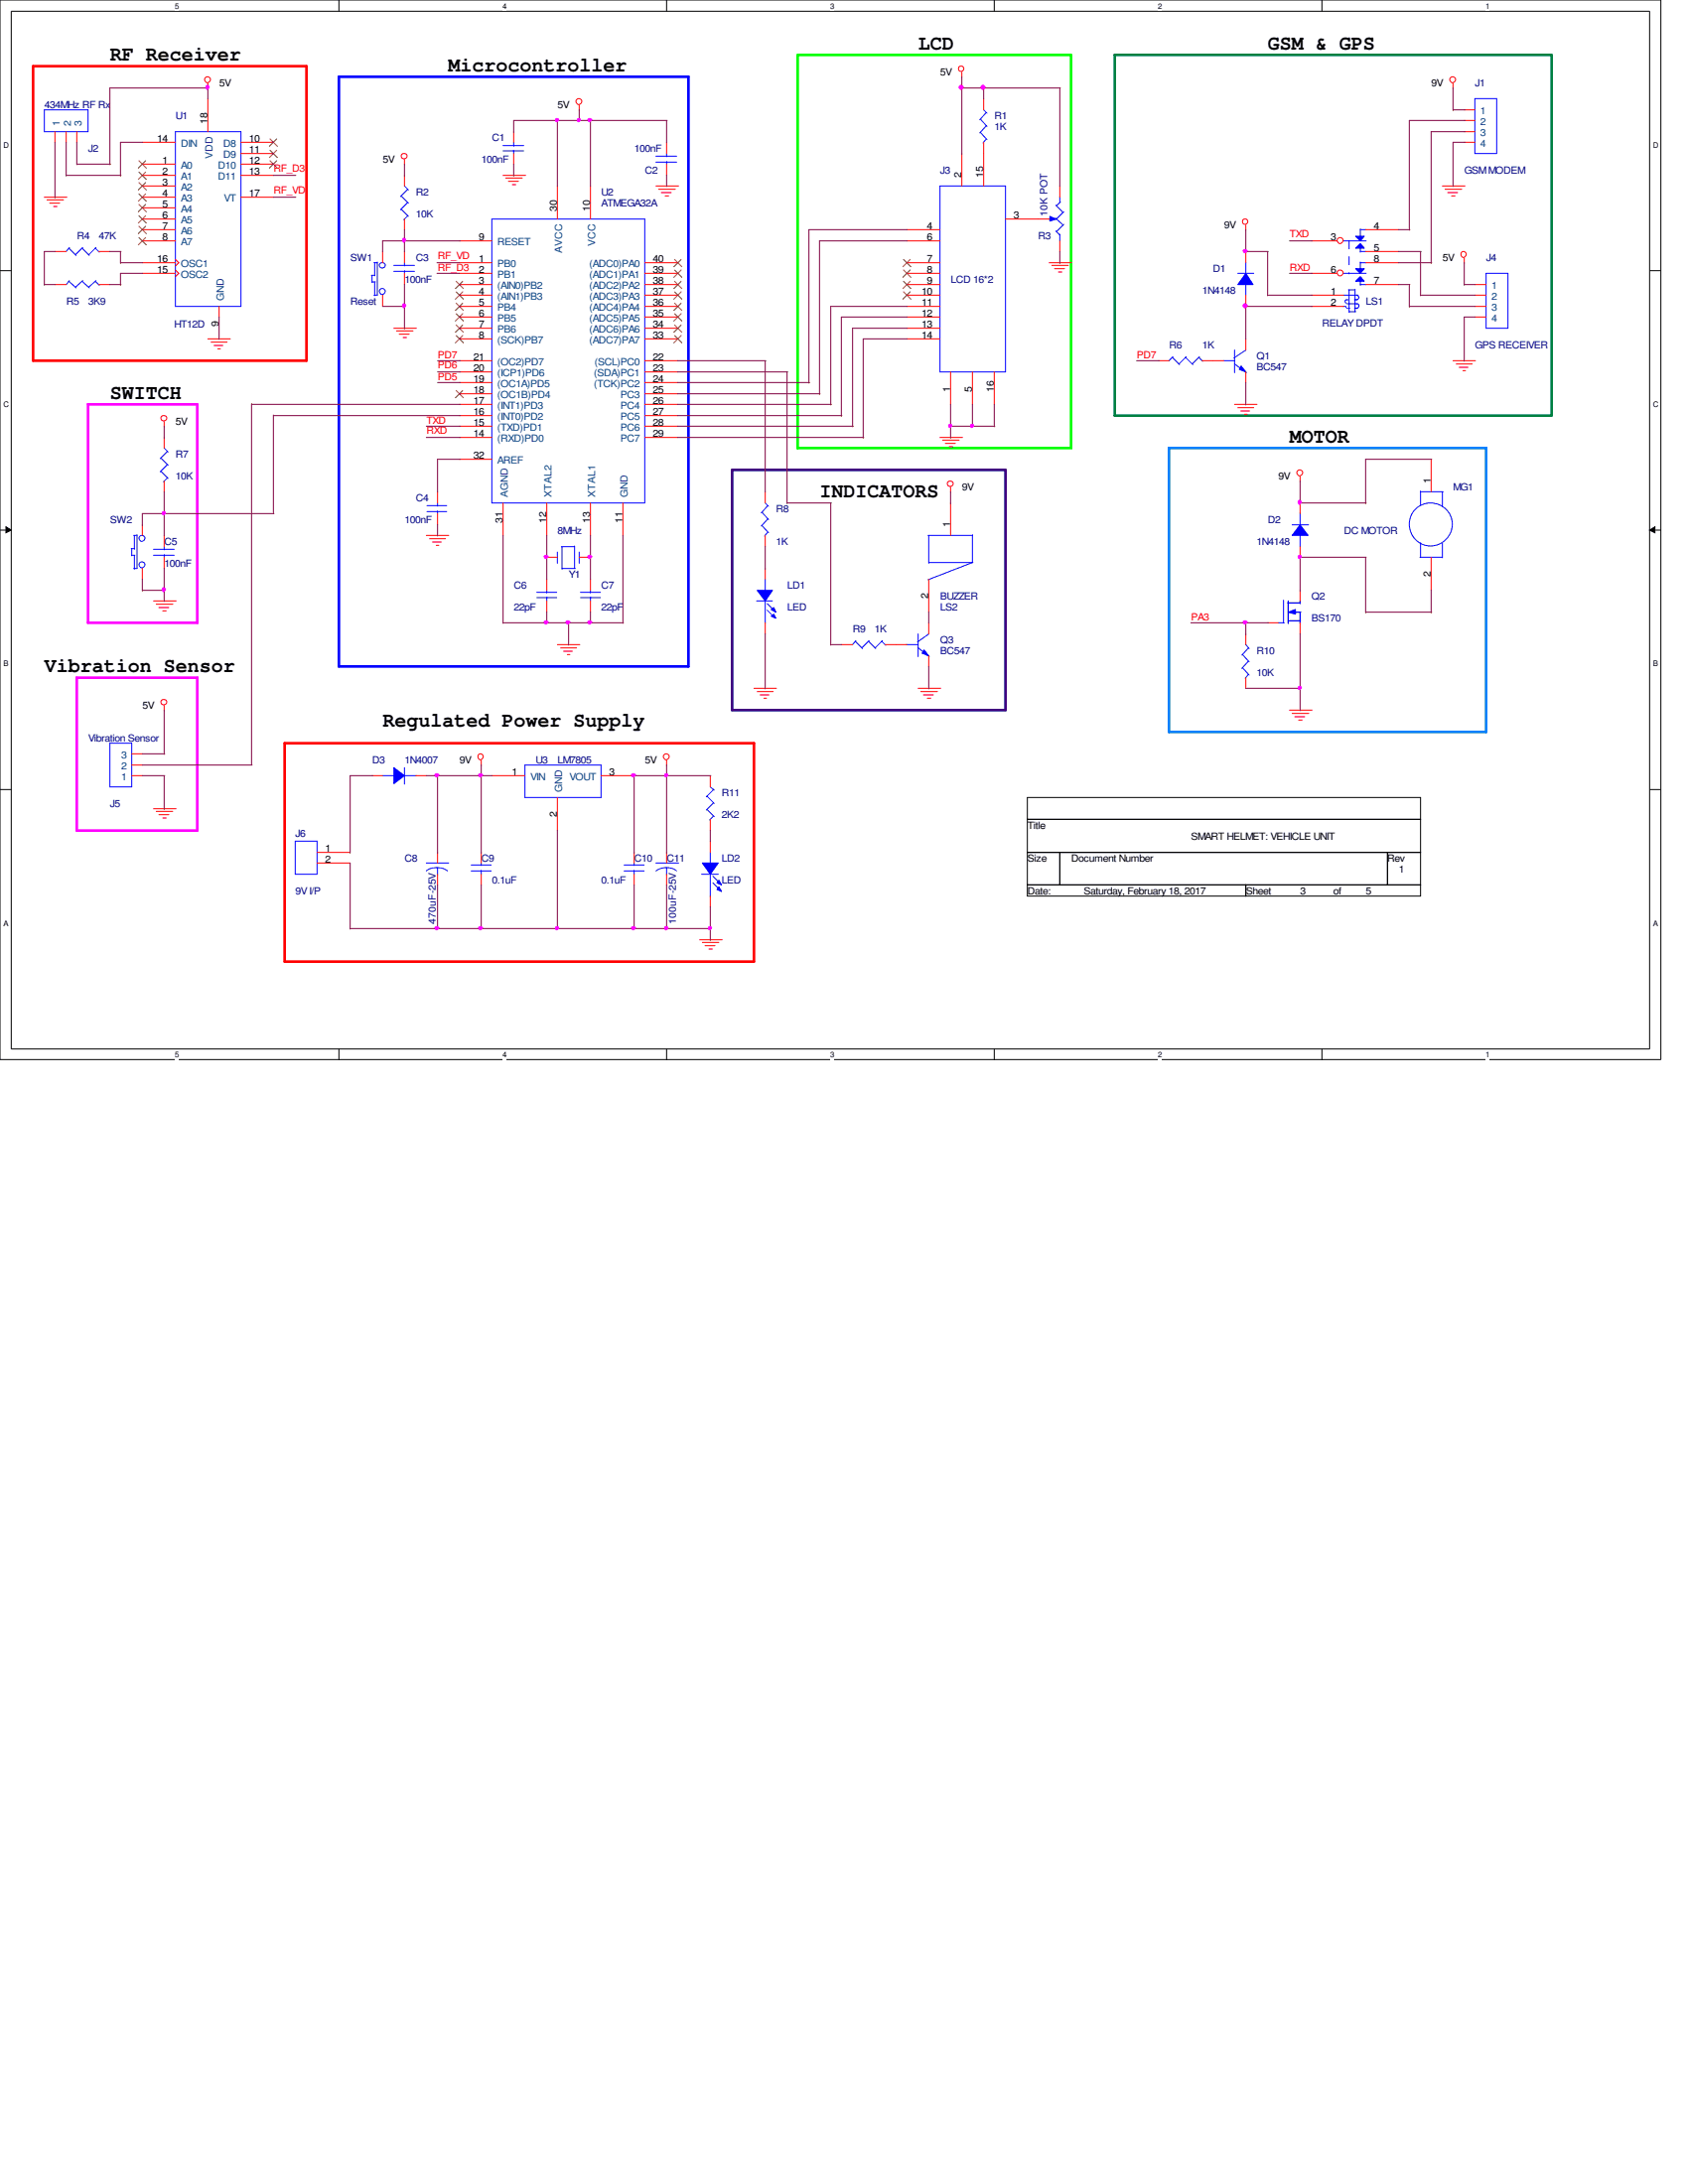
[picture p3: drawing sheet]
<svg xmlns="http://www.w3.org/2000/svg" width="216mm" height="279mm" viewBox="0 0 216 279" stroke-linecap="round" stroke-linejoin="round" font-family="sans-serif">
<path d="M0 0h212.4v135.6h-212.4zM1.4 1.4h209.6v132.8h-209.6z" fill="none" stroke="#000" stroke-width=".13"/>
<g fill="#fff">
<path d="M22.4 .3h.5v1.1h-.5z"/>
<path d="M22.4 134.5h.5v1.1h-.5z"/>
</g>
<path d="M43.3 0v1.4M43.3 134.2v1.4" fill="none" stroke="#000" stroke-width=".13"/>
<g fill="#fff">
<path d="M64.3 .3h.5v1.1h-.5z"/>
<path d="M64.3 134.5h.5v1.1h-.5z"/>
</g>
<path d="M85.3 0v1.4M85.3 134.2v1.4" fill="none" stroke="#000" stroke-width=".13"/>
<g fill="#fff">
<path d="M106.2 .3h.5v1.1h-.5z"/>
<path d="M106.2 134.5h.5v1.1h-.5z"/>
</g>
<path d="M127.2 0v1.4M127.2 134.2v1.4" fill="none" stroke="#000" stroke-width=".13"/>
<g fill="#fff">
<path d="M148.1 .3h.5v1.1h-.5z"/>
<path d="M148.1 134.5h.5v1.1h-.5z"/>
</g>
<path d="M169.1 0v1.4M169.1 134.2v1.4" fill="none" stroke="#000" stroke-width=".13"/>
<g fill="#fff">
<path d="M190 .3h.5v1.1h-.5z"/>
<path d="M190 134.5h.5v1.1h-.5z"/>
<path d="M.4 18h.6v1.1h-.6z"/>
<path d="M211.4 18h.6v1.1h-.6z"/>
<path d="M.4 51.2h.6v1.1h-.6z"/>
<path d="M211.4 51.2h.6v1.1h-.6z"/>
</g>
<path d="M0 34.6h1.4M211 34.6h1.4" fill="none" stroke="#000" stroke-width=".13"/>
<g fill="#fff">
<path d="M.4 84.4h.6v1.1h-.6z"/>
<path d="M211.4 84.4h.6v1.1h-.6z"/>
</g>
<path d="M0 67.8h1.4M.8 67.4l.6 .4-.6 .4zM211 67.8l.7-.4v.8zM211 67.8h1.4" fill="none" stroke="#000" stroke-width=".13"/>
<path d="M.8 67.4l.6 .4-.6 .4zM211 67.8l.7-.4v.8z" fill="#000"/>
<g fill="#fff">
<path d="M.4 117.6h.6v1.1h-.6z"/>
<path d="M211.4 117.6h.6v1.1h-.6z"/>
</g>
<path d="M0 101h1.4M131.4 102h50.3v12.6h-50.3zM131.4 104.8h50.3M131.4 109.1h50.3M131.4 113.2h50.3M135.6 109.1v4.1M159.3 113.2v1.4M177.5 109.1v4.1M211 101h1.4" fill="none" stroke="#000" stroke-width=".13"/>
<path d="M43.3 9.8h44.8v75.5h-44.8z" fill="none" stroke="#00f" stroke-width=".34"/>
<path d="M4.2 8.5h35v37.6h-35zM36.4 95.1h60v27.9h-60z" fill="none" stroke="#f00" stroke-width=".34"/>
<path d="M102 7h35v50.3h-35z" fill="none" stroke="#0f0" stroke-width=".34"/>
<path d="M142.6 7h55.9v46.2h-55.9z" fill="none" stroke="#008040" stroke-width=".34"/>
<path d="M11.3 51.7h13.9v28h-13.9zM9.8 86.7h15.4v19.6h-15.4z" fill="none" stroke="#f0f" stroke-width=".34"/>
<path d="M149.5 57.3h40.6v36.3h-40.6z" fill="none" stroke="#0080ff" stroke-width=".34"/>
<path d="M93.6 60.1h35v30.7h-35z" fill="none" stroke="#400080" stroke-width=".34"/>
<g fill="none" stroke="#f00" stroke-width=".13">
<path d="M26.6 10.7v.6M74.1 13.5v.6M123 9.2v.7M185.8 10.7v.6M5.7 25.2h2.9M6 25.6h2.1M6.3 26h1.3M6.9 26.4h.4M51.7 20.4v.7M58.8 33.6h4.1M58.8 30.8h4.1M58.8 35h4.1"/>
<path d="M58.8 36.4h4.1M58.8 37.8h4.1M58.8 39.2h4.1M64.3 22.4h2.9M64.7 22.8h2.1M65 23.2h1.3M65.5 23.6h.5M71.3 23.8v4.2M75.5 23.8v4.2M82.5 33.6h4.2M82.5 35h4.2M82.5 36.4h4.2"/>
<path d="M82.5 37.8h4.2M82.5 39.2h4.2M83.9 23.8h2.9M84.2 24.2h2.2M84.6 24.6h1.3M85.1 25.1h.4M134.2 33.6h2.9M134.5 34h2.2M134.9 34.4h1.2M135.4 34.8h.4M159.3 28.8v.7M184.5 23.8h2.9"/>
<path d="M184.8 24.2h2.1M185.2 24.6h1.2M185.7 25.1h.4M187.3 33v.7M21 53.9v.7M26.6 43.3h2.9M27 43.8h2M27.3 44.2h1.2M27.9 44.6h.3M50.4 42h2.9M50.7 42.3h2.1M51.1 42.8h1.2"/>
<path d="M51.6 43.2h.4M58.8 51.7h4.1M58.8 56h4.1M58.8 42h4.1M58.8 46.1h4.1M58.8 43.3h4.1M58.8 58.8h4.1M58.8 54.5h4.1M58.8 53.2h4.1M58.8 50.4h4.1M58.8 48.9h4.1M58.8 47.6h4.1"/>
<path d="M58.8 40.6h4.1M82.5 51.7h4.2M82.5 56h4.2M82.5 42h4.2M82.5 46.1h4.2M82.5 43.3h4.2M82.5 54.5h4.2M82.5 53.2h4.2M82.5 50.4h4.2M82.5 48.9h4.2M82.5 47.6h4.2M82.5 40.6h4.2"/>
<path d="M120.2 56h2.9M120.6 56.3h2.1M120.9 56.7h1.3M121.4 57.2h.4M157.9 51.7h2.9M158.3 52.2h2.1M158.7 52.6h1.2M159.2 53h.3M185.8 46.1h2.9M186.3 46.6h2M186.6 47h1.2M187.1 47.4h.4"/>
<path d="M19.6 76.9h2.9M20 77.3h2.1M20.3 77.7h1.3M20.8 78.1h.5M21 68.5v1.4M21 71.3v1.4M54.5 68.5h2.9M54.9 68.9h2.1M55.3 69.3h1.2M55.8 69.8h.3M64.3 64.3v4.2M69.9 64.3v4.2"/>
<path d="M75.5 64.3v4.2M79.7 64.3v4.2M97.9 62.9v1.4M97.9 68.5v1.4M121.6 62.3v.7M166.3 61v.6M21 90.3v.6M61.6 97.3v.7M71.3 82.5h2.9M71.7 82.9h2M72.1 83.3h1.1M72.6 83.7h.3"/>
<path d="M85.3 97.3v.7M96.4 88.1h2.9M96.9 88.5h2M97.2 88.9h1.2M97.7 89.3h.3M107.6 82.5h1.5M113.2 82.5h1.4M117.4 88.1h2.9M117.8 88.5h2.1M118.1 88.9h1.3M118.6 89.3h.4M164.9 90.8h2.9"/>
<path d="M165.3 91.3h2.1M165.6 91.7h1.3M166.1 92.1h.4M19.6 103.5h2.9M20 103.8h2.1M20.3 104.2h1.3M20.8 104.6h.5M56 109.1v1.3M56 111.8v1.4M89.5 120.2h2.9M89.8 120.6h2.1M90.2 121h1.2"/>
<path d="M90.7 121.4h.4"/>
<circle cx="26.5" cy="10.2" r=".38"/>
<circle cx="51.7" cy="20" r=".37"/>
<circle cx="74" cy="13" r=".38"/>
<circle cx="122.9" cy="8.8" r=".35"/>
<circle cx="185.8" cy="10.2" r=".38"/>
<circle cx="159.2" cy="28.4" r=".35"/>
<circle cx="187.2" cy="32.5" r=".36"/>
<circle cx="21" cy="53.5" r=".37"/>
<circle cx="121.6" cy="61.9" r=".37"/>
<circle cx="166.2" cy="60.5" r=".38"/>
<circle cx="21" cy="89.8" r=".37"/>
<circle cx="61.4" cy="96.8" r=".36"/>
<circle cx="85.2" cy="96.8" r=".38"/>
</g>
<g fill="none" stroke="#00f" stroke-width=".13">
<path d="M62.9 28h19.6v36.3h-19.6zM19.6 70.3h2.7M19.6 71h2.7M21 69.9v.5M21 71v.3M97.5 65.5l.8 1M97.5 67.2l.8 1M97.9 64.3l.4 .5M98.2 64.7l-.8 .9M98.2 66.4l-.8 .9M98.2 68.1l-.4 .5M109.4 82l.9 1"/>
<path d="M109.5 82l-.4 .5M111.1 82l.9 1M111.2 82l-1 .9M112.8 82l.5 .6M112.9 82l-1 .9M54.5 111.4a2.38 2.38 0 0 1 2.7 0M54.5 110.4h2.9M56 111v.9M89.7 111.8h2.2M90.8 109.1v1.4M90.8 111.8v2.9"/>
</g>
<g fill="none" stroke="#804000" stroke-width=".13">
<path d="M58.3 36l1 .9M58.3 37.3l1 1M58.3 38.8l1 .9M59.2 36l-.9 .9M59.2 37.3l-.9 1M59.2 38.8l-.9 .9M86.3 33.2l.9 .9M86.3 34.5l.9 1M86.3 36l.9 .9M86.3 37.3l.9 1M86.3 38.8l.9 .9M87.1 33.2l-.9 .9"/>
<path d="M87.1 34.5l-.9 1M87.1 36l-.9 .9M87.1 37.3l-.9 1M87.1 38.8l-.9 .9M58.3 50l1 .9M58.3 40.1l1 1M58.3 41.6l1 .9M58.3 42.9l1 1M59.2 50l-.9 .9M59.2 40.1l-.9 1M59.2 41.6l-.9 .9M59.2 42.9l-.9 1"/>
<path d="M86.3 40.1l.9 1M86.3 41.6l.9 .9M86.3 42.9l.9 1M87.1 40.1l-.9 1M87.1 41.6l-.9 .9M87.1 42.9l-.9 1"/>
</g>
<path d="M89.8 110.4h2.1l-1.1 1.4z" fill-rule="evenodd" fill="#00f"/>
<path d="M89.8 110.4h2.1l-1.1 1.4z" fill="none" stroke="#00f" stroke-width=".13"/>
<path d="M91.9 113.5l.4 .5-.6-.2z" fill-rule="evenodd" fill="#00f"/>
<path d="M91.9 113.5l.4 .5-.6-.2z" fill="none" stroke="#00f" stroke-width=".13"/>
<path d="M91.9 112.6l.4 .6-.6-.3z" fill-rule="evenodd" fill="#00f"/>
<g fill="none" stroke="#00f" stroke-width=".13">
<path d="M5.7 14.1h5.6v2.7h-5.6zM22.4 16.8h8.4v22.4h-8.4zM125.4 15.2l.8 1M125.4 16.9l.8 1M125.8 14.1l.4 .4M126.2 14.4l-.9 .9M126.2 16.1l-.9 .9M126.2 17.8l-.5 .5M188.6 12.6h2.8v7h-2.8zM8.8 36l.9 .8M8.9 35.9l-.4 .5M10.5 36l.9 .8"/>
<path d="M10.6 35.9l-.9 .8M12.2 36l.5 .5M12.3 35.9l-1 .8M47.5 35.2h.4M47.6 35.2v1M47.6 36.1h.4M47.8 33.6h.5M47.9 33.6v1.7M47.9 36.1v1.7M48.3 33.5v4.3h-.5M68.7 76.5h2.5M68.7 75.8h2.5"/>
<path d="M69.9 75.5v.4M69.9 76.4v.5M14.1 95.1h2.7v5.6h-2.7zM48.9 99.2h1.6M51.7 98.2v2.1M51.7 99.2h1.6M60.3 111.4h2.5M60.3 110.7h2.5M61.6 110.4v.3M61.6 111.3v.5M79.8 111.4h2.6M79.8 110.7h2.6"/>
<path d="M81.1 110.4v.3M81.1 111.3v.5M91.2 112.1l.9 .9M91.2 112.9l.9 1M91.9 112.6l.4 .6-.6-.3z"/>
<circle cx="48.9" cy="37.3" r=".38"/>
<circle cx="48.9" cy="33.9" r=".37"/>
</g>
<g fill="none" stroke="#f00" stroke-width=".13">
<path d="M7 16.8v1.4M8.5 16.8v1.4M9.8 16.8v1.4M18.2 18.2h4.2M26.6 12.6v4.2M30.8 18.2h4.2M30.8 19.6h4.2M125.8 12.6v1.5M125.8 18.2v1.4M187.3 14.1h1.3M187.3 15.4h1.3M187.3 16.8h1.3"/>
<path d="M187.3 18.2h1.3M7 36.4h1.5M12.6 36.4h1.5M18.2 25.2h4.2M18.2 21h4.2M18.2 22.4h4.2M18.2 23.8h4.2M18.2 26.6h4.2M18.2 28h4.2M18.2 29.4h4.2M18.2 30.8h4.2M18.2 33.6h4.2"/>
<path d="M18.2 35h4.2M22.4 33.2l.5 .4-.5 .4M22.4 34.5l.5 .5-.5 .4M28 39.2v1.4M30.8 25.2h4.2M30.8 21h4.2M30.8 22.4h4.2M48.9 32.2v1.4M48.9 37.8v1.4M69.9 74.1v1.4M69.9 76.9v1.4M16.8 99.2h1.4"/>
<path d="M16.8 97.9h1.4M16.8 96.4h1.4M61.6 109.1v1.3M61.6 111.8v1.4M81.1 109.1v1.3M81.1 111.8v1.4M90.8 107.6v1.5M90.8 114.6v1.4"/>
</g>
<g fill="none" stroke="#804000" stroke-width=".13">
<path d="M34.5 17.8l1 .9M34.5 19.2l1 1M35.4 17.8l-.9 .9M35.4 19.2l-.9 1M17.8 20.6l.9 .9M17.8 22l.9 .9M17.8 23.4l.9 .9M17.8 24.8l.9 .9M17.8 26.2l.9 .9M17.8 27.6l.9 .9M17.8 29l.9 .9M17.8 30.4l.9 .9"/>
<path d="M18.6 20.6l-.9 .9M18.6 22l-.9 .9M18.6 23.4l-.9 .9M18.6 24.8l-.9 .9M18.6 26.2l-.9 .9M18.6 27.6l-.9 .9M18.6 29l-.9 .9M18.6 30.4l-.9 .9M34.5 20.6l1 .9M35.4 20.6l-.9 .9"/>
</g>
<path d="M50.4 98.2l1.3 1-1.3 1z" fill-rule="evenodd" fill="#00f"/>
<g fill="none" stroke="#00f" stroke-width=".13">
<path d="M64.3 18.6h2.7M64.3 19.3h2.7M65.7 18.2v.5M65.7 19.2v.4M16.8 70.2h.4M16.8 70.2v.9M16.8 71h.5M17.1 68.5h.4M17.2 68.5v1.8M17.2 71v1.8M17.5 68.4v4.3h-.4M165.3 67.1h2.1"/>
<path d="M166.3 65.6v1.5M166.3 68.4v1.5M50.4 98.2l1.3 1-1.3 1zM83.9 111.4a2.24 2.24 0 0 1 2.6 0M83.9 110.4h2.9M85.3 111v.9"/>
<circle cx="18.2" cy="72.3" r=".38"/>
<circle cx="18.2" cy="68.9" r=".38"/>
</g>
<path d="M65.7 16.8v1.4M65.7 19.6v1.4M18.2 67.1v1.4M18.2 72.7v1.4M47.6 99.2h1.3M53.2 99.2h1.3M85.3 109.1v1.3M85.3 111.8v1.4" fill="none" stroke="#f00" stroke-width=".13"/>
<path d="M166.3 67.1l1 1.4h-2z" fill-rule="evenodd" fill="#00f"/>
<g fill="none" stroke="#00f" stroke-width=".13">
<path d="M83.9 20h2.6M85.3 19.6v.5M8.8 31.8l.9 .9M8.9 31.7l-.4 .5M10.5 31.8l.9 .9M10.6 31.7l-.9 .9M12.2 31.8l.5 .5M12.3 31.7l-1 .9M83.9 20.7h2.6M85.3 20.7v.3M120.2 23.8h8.4v23.8h-8.4zM158.3 35h2.1"/>
<path d="M159.3 33.5v1.5M159.3 36.3v1.5M149.9 45.7l1 1M150 45.6l-.5 .5M151.6 45.7l1 1M151.7 45.6l-.9 1M153.3 45.7l.5 .5M153.4 45.6l-.9 1M54.6 64.7h2.5M54.6 65.4h2.5M56 64.3v.5M56 65.4v.3"/>
<path d="M166.3 67.1l1 1.4h-2zM67.1 97.9h9.8v4.1h-9.8zM158.9 83.7l.9 1M158.9 85.4l.9 1M159.3 82.5l.5 .5M159.7 82.9l-.9 .9M159.7 84.6l-.9 .9M159.7 86.3l-.4 .5M37.8 107.6h2.8v4.2h-2.8zM90.4 101.9l1 .9M90.4 103.5l1 1M90.8 100.7l.6 .4"/>
<path d="M91.3 104.4l-.5 .5M91.3 101l-1 .9M91.3 102.7l-1 .9"/>
</g>
<g fill="none" stroke="#f00" stroke-width=".13">
<path d="M85.3 18.2v1.4M123 19.6v4.2M125.8 19.6v4.2M7 32.2h1.5M12.6 32.2h1.5M85.3 21v1.4M116 29.4h4.2M116 30.8h4.2M116 33.6h4.2M116 35h4.2M116 36.4h4.2M116 37.8h4.2"/>
<path d="M116 39.2h4.2M128.6 28h4.2M116 40.6h4.2M116 42h4.2M116 43.3h4.2M121.6 47.6v4.1M124.4 47.6v4.1M127.2 47.6v4.1M148.2 46.1h1.3M153.8 46.1h1.3M56 62.9v1.4M56 65.7v1.4"/>
<path d="M166.3 64.3v1.4M166.3 69.9v1.4M62.9 99.2h4.2M76.9 99.2h4.2M90.8 99.2v1.5M159.3 81.1v1.4M159.3 86.7v1.4M40.6 109.1h4.2M40.6 110.4h4.2M71.3 102v4.3M90.8 104.8v1.5"/>
</g>
<path d="M115.6 33.2l.9 .9M115.6 34.5l.9 1M115.6 36l.9 .9M115.6 37.3l.9 1M116.4 33.2l-.9 .9M116.4 34.5l-.9 1M116.4 36l-.9 .9M116.4 37.3l-.9 1" fill="none" stroke="#804000" stroke-width=".13"/>
<path d="M159.3 35l1 1.4h-2z" fill-rule="evenodd" fill="#00f"/>
<g fill="none" stroke="#00f" stroke-width=".13">
<path d="M51.3 25.1l.9 .9M51.3 26.8l.9 .9M51.7 23.8l.5 .5M52.2 24.2l-1 .9M52.2 25.9l-1 .9M52.2 27.6l-.6 .5M159.3 35l1 1.4h-2zM190.1 35h2.8v7h-2.8zM20.6 58.6l.9 .9M21 57.3l.5 .5M21.4 57.7l-.9 1M21.4 59.4l-.9 1"/>
<path d="M20.6 60.3l.9 .9M21.4 61.1l-.5 .5M71.3 70.6v1.5M71.8 69.9h1.7M71.9 69.9v2.9M71.9 72.7h1.7M73.5 69.9v2.8M74.1 70.6v1.5M74.3 76.5h2.5M74.3 75.8h2.5M75.5 75.5v.4M75.5 76.4v.5"/>
<path d="M118.7 68.5h5.7M118.8 68.5v3.6M118.8 72h5.7M124.4 68.4v3.6l-5.7 2.2M115.9 82.5h1.5M117.4 82.9l1.5 1.1M117.4 81.1v2.9M118.8 81.1l-1.5 1"/>
</g>
<g fill="none" stroke="#f00" stroke-width=".13">
<path d="M51.7 22.4v1.4M51.7 28v1.4M159.3 32.2v1.4M159.3 37.8v1.4M188.6 36.4h1.5M188.6 37.8h1.5M188.6 39.2h1.5M21 56v1.3M188.6 40.6h1.5M21 61.6v1.3M69.9 71.3h1.4M74.1 71.3h1.4"/>
<path d="M75.5 74.1v1.4M75.5 76.9v1.4M118.8 74.1v4.2M121.6 64.3v4.2"/>
</g>
<path d="M118.2 83.1l.6 .8-.9-.3z" fill="#00f"/>
<g fill="none" stroke="#00f" stroke-width=".13">
<path d="M96.8 76.9h2M97.9 74.1v1.5M97.9 76.9v2.9M181.6 71.3h2.9M181.7 62.8v1.9M181.7 69.4v1.9M181.7 62.9h2.9M184.5 62.9v1.9M184.5 69.5v1.9M118.2 83.1l.6 .8-.9-.3z"/>
<circle cx="183" cy="67.1" r="2.76"/>
</g>
<path d="M183 58.8v4.1M118.8 79.7v1.4M183 71.3v4.2M114.6 82.5h1.4M118.8 83.9v1.4" fill="none" stroke="#f00" stroke-width=".13"/>
<path d="M96.9 75.5h1.9l-.9 1.4z" fill-rule="evenodd" fill="#00f"/>
<path d="M96.9 75.5h1.9l-.9 1.4z" fill="none" stroke="#00f" stroke-width=".13"/>
<path d="M98.6 78.8l.4-.2 .2 .5z" fill-rule="evenodd" fill="#00f"/>
<path d="M98.6 78.8l.4-.2 .2 .5z" fill="none" stroke="#00f" stroke-width=".13"/>
<path d="M98.6 78l.4-.3 .2 .6z" fill-rule="evenodd" fill="#00f"/>
<path d="M98.1 77.2l1 .9M98.1 78.1l1 .9M98.6 78l.4-.3 .2 .6z" fill="none" stroke="#00f" stroke-width=".13"/>
<path d="M97.9 72.7v1.4M97.9 79.7v1.4" fill="none" stroke="#f00" stroke-width=".13"/>
<path d="M134.3 27.7l.8 .3-.8 .3z" fill="#00f"/>
<g fill="none" stroke="#00f" stroke-width=".13">
<path d="M134.1 28h.4M134.3 27.7l.8 .3-.8 .3zM135 29.5l.6 .6M135 27.9l1 .9M135 26.2l1 1M135.6 25.1v.8M135.6 30v.8M135.6 25.8l-.5 .5M136.1 28.7l-1 .9M136.1 27.1l-1 .9M156.5 46.1h1.4M157.9 46.6l1.5 1.1"/>
<path d="M157.9 44.8v2.9M159.3 44.8l-1.5 1"/>
</g>
<path d="M132.8 28h1.4M135.6 23.8v1.4M135.6 30.8v1.4" fill="none" stroke="#f00" stroke-width=".13"/>
<path d="M158.7 46.8l.6 .8-.8-.4z" fill="#00f"/>
<path d="M50.4 34h2.6M50.4 34.7h2.6M51.7 33.6v.4M51.7 34.6v.4M158.7 46.8l.6 .8-.8-.4z" fill="none" stroke="#00f" stroke-width=".13"/>
<path d="M51.7 32.2v1.4M51.7 35v1.4M155.1 46.1h1.4M159.3 43.3v1.5M159.3 47.6v1.3" fill="none" stroke="#f00" stroke-width=".13"/>
<path d="M173.4 31.8l.6-.6 .5 .6z" fill="#00f"/>
<path d="M173.4 31.8l.6-.6 .5 .6z" fill="none" stroke="#00f" stroke-width=".13"/>
<path d="M173.4 30.2h1.1l-.5 .6z" fill="#00f"/>
<g fill="none" stroke="#00f" stroke-width=".13">
<path d="M171.8 39.2h.2M171.9 30.8h2.9M171.9 37.8h1.8M172.1 39.2l.1 .2 .2 .1M172.3 38.9h1.4M172.5 37.1h.8M172.5 39.5h.1M172.6 38.4h-.5l-.1 .2 .2 .2M172.6 37.1v2.9M172.6 39.9h.8M173.2 38.4h.4M173.2 39.5h.4"/>
<path d="M173.3 37v2.9M173.4 30.2h1.1l-.5 .6zM173.5 37.8a.29 .29 0 0 1 .3 .2 .29 .29 0 0 1-.3 .3M173.5 38.9h.2l.1 .2a.3 .3 0 0 1-.3 .3M174 29.3v.9M174 31.8v.5M174 29.4h.8M174 32.2h.8"/>
</g>
<path d="M173.4 34.4h1.1l-.5 .6z" fill="#00f"/>
<path d="M173.4 34.4h1.1l-.5 .6z" fill="none" stroke="#00f" stroke-width=".13"/>
<path d="M174 35.4l.5 .6h-1.1z" fill="#00f"/>
<g fill="none" stroke="#00f" stroke-width=".13">
<path d="M171.9 35h2.9M174 35.4l.5 .6h-1.1zM174 36.4h.8M174 33.5v.9M174 36v.5M174 33.6h.8M163.5 79.7h.8M164.2 76.8v2.9M164.7 77.1h1.6M164.8 76.9v2.9M164.8 78.3h1.6M164.8 79.4h1.6"/>
<path d="M166.3 76.9v.3M166.3 78.3v1.5"/>
</g>
<path d="M172.6 30.8v4.3" fill="none" stroke="#00f" stroke-width=".13" stroke-dasharray="1 1 1 1 1 1 1 1"/>
<g fill="none" stroke="#f00" stroke-width=".13">
<path d="M167.7 30.8h3.3M167.7 35h3.3M167.7 37.8h4.2M167.7 39.2h4.2M174.7 29.4h4.2M174.7 32.2h4.2M174.7 33.6h4.2M174.7 36.4h4.2"/>
<circle cx="171.4" cy="34.9" r=".38"/>
<circle cx="171.4" cy="30.8" r=".38"/>
</g>
<path d="M164.8 78.3l.9-.3v.6z" fill="#00f"/>
<path d="M164.8 78.3l.9-.3v.6z" fill="none" stroke="#00f" stroke-width=".13"/>
<path d="M162.1 79.7h1.4M166.3 75.5v1.4M166.3 79.7v1.4" fill="none" stroke="#f00" stroke-width=".13"/>
<g fill="none" stroke="#800040" stroke-width=".13">
<path d="M7 18.2v7.1M8.5 18.2v4.3M9.8 18.2v2.9M18.3 18.2h-2.9v4.3M26.6 11.3v1.4M26.7 11.3h-12.6v9.8M71.3 15.4v8.5M74.1 14.1v1.4M75.5 15.4v8.5M85.3 15.4v2.9M85.3 15.4h-19.6v1.5M123 11.3h12.6"/>
<path d="M123 9.8v9.9M125.8 11.3v1.4M135.6 11.3v12.6M185.8 14.1h1.6M185.8 11.3v2.8M187.4 15.4h-7.1v14.1M187.4 16.8h-4.4v16.9M187.4 18.2h-1.6v5.7M5.7 36.4h1.4M7.1 32.2h-1.4v4.3M8.5 22.4h7M9.8 21h4.3"/>
<path d="M14.1 32.2h1.4M14.1 36.4h1.4M15.4 33.6h2.9M15.4 32.2v1.5M18.3 35h-2.9v1.5M35 25.2h2.8M35 22.4h2.8M48.9 39.2h2.9M51.7 21v1.5M51.7 29.4v2.9M51.7 36.4v5.7M55.9 33.6h2.9"/>
<path d="M55.9 35h2.9M58.8 30.8h-9.9v1.5M65.7 21v1.5M85.3 22.4v1.5M116.1 39.2h-9.8v12.6M116.1 30.8h-11.3v19.7M116.1 29.4h-12.6v19.6M135.6 32.2v1.5M159.3 32.2h2.9M159.3 29.4v2.9M162.1 37.8h5.7M162.1 32.2v5.6"/>
<path d="M164.9 30.8h2.9M164.9 35h2.9M167.8 39.2h-8.5v4.2M178.9 33.6h4.2M178.9 32.2h2.9M178.9 36.4h1.4M178.9 29.4h1.4M180.3 39.2h8.4M180.3 36.4v2.9M181.7 37.8h7M181.7 32.2v5.6M187.3 33.6v2.9"/>
<path d="M187.3 36.4h1.4M21 54.5v1.5M28 40.6v2.8M32.2 51.7h26.6M32.2 51.6v46.3M35 53.2h23.8M35 53.1v12.6M54.5 56h4.3M54.5 54.5h4.3M56 46.1h2.8M56 47.6h2.8M56 48.9h2.8"/>
<path d="M58.8 58.8h-2.8v4.2M86.7 56h23.8M86.7 50.4h18.2M86.7 54.5h22.4M86.7 46.1h11.3M86.7 47.6h14.1M86.7 53.2h21M86.7 48.9h16.8M86.7 51.7h19.6M97.9 46.1v16.9M100.7 47.6v16.8M116.1 43.3h-5.7v12.7"/>
<path d="M116.1 42h-7v12.6M116.1 40.6h-8.5v12.7M121.6 54.5h5.7M121.6 51.7v4.3M124.4 51.7v2.9M127.2 51.7v2.9M145.4 46.1h2.9M159.3 48.9v2.9M183.1 58.8h-8.4v5.6M188.7 40.6h-1.4v5.6M18.2 74.1v1.5M18.2 75.5h2.9"/>
<path d="M21 62.9v5.7M21 72.7v4.3M35.1 65.7h-16.9v1.5M56 67.1v1.5M64.3 79.7h15.5M64.3 68.5v11.3M69.9 68.5v5.7M69.9 78.3v1.5M72.7 79.7v2.9M75.5 68.5v5.7M75.5 78.3v1.5M79.7 68.5v11.3"/>
<path d="M97.9 69.9v2.9M100.7 64.3h5.6M106.3 64.3v18.3M118.8 78.3v1.5M121.6 62.9v1.5M152.3 79.7h9.9M159.3 79.7v1.5M166.3 64.3h8.5M166.3 61.6v2.8M174.7 71.3v7.1M174.7 78.3h8.4M174.8 71.3h-8.5v4.3"/>
<path d="M183 75.5v2.9M18.2 99.2h2.9M18.2 96.4h2.9M18.2 97.9h14.1M21 90.8v5.7M21 99.2v4.3M47.7 99.2h-2.9v9.9M54.5 99.2h8.5M56 99.2v9.9M61.6 97.9v11.2M85.3 97.9v11.2M90.9 99.2h-9.8v9.9"/>
<path d="M97.9 81.1v7M106.3 82.5h1.4M118.8 85.3v2.8M159.3 88.1h7.1M166.3 81.1v9.8M44.8 110.4v8.5M44.8 118.8h46.1M56 113.2v5.7M61.6 113.2v5.7M71.3 106.3v12.6M81.1 113.2v5.7M85.3 113.2v5.7"/>
<path d="M90.8 106.3v1.4M90.8 116v4.3"/>
</g>
<path d="M75.2 15.2h.2l.3 .1-.3 .3-.2-.1z" fill-rule="evenodd" fill="#f0f"/>
<path d="M75.2 15.2h.2l.3 .1-.3 .3-.2-.1z" fill="none" stroke="#f0f" stroke-width=".13"/>
<path d="M90.6 118.6h.3l.1 .1-.1 .2-.1 .1-.2-.1z" fill-rule="evenodd" fill="#f0f"/>
<path d="M90.6 118.6h.3l.1 .1-.1 .2-.1 .1-.2-.1z" fill="none" stroke="#f0f" stroke-width=".13"/>
<path d="M51.5 38.9h.3l.1 .2-.3 .3-.1-.3z" fill-rule="evenodd" fill="#f0f"/>
<path d="M51.5 38.9h.3l.1 .2-.3 .3-.1-.3z" fill="none" stroke="#f0f" stroke-width=".13"/>
<path d="M85.1 118.6h.2l.1 .1-.1 .2-.1 .1-.1-.1z" fill-rule="evenodd" fill="#f0f"/>
<path d="M85.1 118.6h.2l.1 .1-.1 .2-.1 .1-.1-.1z" fill="none" stroke="#f0f" stroke-width=".13"/>
<path d="M61.3 118.6l.2-.1 .2 .2-.2 .3-.2-.1z" fill-rule="evenodd" fill="#f0f"/>
<path d="M61.3 118.6l.2-.1 .2 .2-.2 .3-.2-.1z" fill="none" stroke="#f0f" stroke-width=".13"/>
<path d="M85.1 118.6h.2l.1 .1-.1 .2-.1 .1-.1-.1z" fill-rule="evenodd" fill="#f0f"/>
<path d="M85.1 118.6h.2l.1 .1-.1 .2-.1 .1-.1-.1z" fill="none" stroke="#f0f" stroke-width=".13"/>
<path d="M71.1 118.6h.3l.1 .1-.1 .2-.2 .1-.1-.1z" fill-rule="evenodd" fill="#f0f"/>
<path d="M71.1 118.6h.3l.1 .1-.1 .2-.2 .1-.1-.1z" fill="none" stroke="#f0f" stroke-width=".13"/>
<path d="M75.2 79.5l.2-.1 .3 .2-.3 .2-.2-.1z" fill-rule="evenodd" fill="#f0f"/>
<path d="M75.2 79.5l.2-.1 .3 .2-.3 .2-.2-.1z" fill="none" stroke="#f0f" stroke-width=".13"/>
<path d="M159 39l.3-.1h.1l.1 .2-.2 .3-.2-.1z" fill-rule="evenodd" fill="#f0f"/>
<path d="M159 39l.3-.1h.1l.1 .2-.2 .3-.2-.1z" fill="none" stroke="#f0f" stroke-width=".13"/>
<path d="M121.4 54.3h.3l.1 .1-.1 .2-.2 .1-.1-.1z" fill-rule="evenodd" fill="#f0f"/>
<path d="M121.4 54.3h.3l.1 .1-.1 .2-.2 .1-.1-.1z" fill="none" stroke="#f0f" stroke-width=".13"/>
<path d="M124.2 54.3h.2l.1 .1-.1 .2-.1 .1-.1-.1z" fill-rule="evenodd" fill="#f0f"/>
<path d="M124.2 54.3h.2l.1 .1-.1 .2-.1 .1-.1-.1z" fill="none" stroke="#f0f" stroke-width=".13"/>
<path d="M125.5 11l.2-.1 .2 .1 .1 .2-.3 .2-.2-.1z" fill-rule="evenodd" fill="#f0f"/>
<path d="M125.5 11l.2-.1 .2 .1 .1 .2-.3 .2-.2-.1z" fill="none" stroke="#f0f" stroke-width=".13"/>
<path d="M69.7 71.1l.1-.1 .3 .2-.3 .3-.1-.1z" fill-rule="evenodd" fill="#f0f"/>
<path d="M69.7 71.1l.1-.1 .3 .2-.3 .3-.1-.1z" fill="none" stroke="#f0f" stroke-width=".13"/>
<path d="M80.8 99h.2l.3 .1-.3 .3-.2-.1z" fill-rule="evenodd" fill="#f0f"/>
<path d="M80.8 99h.2l.3 .1-.3 .3-.2-.1z" fill="none" stroke="#f0f" stroke-width=".13"/>
<path d="M55.7 99h.2l.2 .1-.2 .3-.2-.1z" fill-rule="evenodd" fill="#f0f"/>
<path d="M55.7 99h.2l.2 .1-.2 .3-.2-.1z" fill="none" stroke="#f0f" stroke-width=".13"/>
<path d="M61.3 99h.2l.2 .1-.2 .3-.2-.1z" fill-rule="evenodd" fill="#f0f"/>
<path d="M61.3 99h.2l.2 .1-.2 .3-.2-.1z" fill="none" stroke="#f0f" stroke-width=".13"/>
<path d="M71.1 15.2h.3l.1 .1-.1 .2-.2 .1-.1-.1z" fill-rule="evenodd" fill="#f0f"/>
<path d="M71.1 15.2h.3l.1 .1-.1 .2-.2 .1-.1-.1z" fill="none" stroke="#f0f" stroke-width=".13"/>
<path d="M73.9 15.2h.3l.1 .1-.1 .2-.2 .1-.1-.1z" fill-rule="evenodd" fill="#f0f"/>
<path d="M73.9 15.2h.3l.1 .1-.1 .2-.2 .1-.1-.1z" fill="none" stroke="#f0f" stroke-width=".13"/>
<path d="M159.1 32l.2-.1 .2 .2-.2 .2-.2-.1z" fill-rule="evenodd" fill="#f0f"/>
<path d="M159.1 32l.2-.1 .2 .2-.2 .2-.2-.1z" fill="none" stroke="#f0f" stroke-width=".13"/>
<path d="M55.7 118.6l.2-.1 .2 .2-.2 .3-.2-.1z" fill-rule="evenodd" fill="#f0f"/>
<path d="M55.7 118.6l.2-.1 .2 .2-.2 .3-.2-.1z" fill="none" stroke="#f0f" stroke-width=".13"/>
<path d="M75.2 71.1l.2-.1 .3 .2-.3 .3-.2-.1z" fill-rule="evenodd" fill="#f0f"/>
<path d="M75.2 71.1l.2-.1 .3 .2-.3 .3-.2-.1z" fill="none" stroke="#f0f" stroke-width=".13"/>
<path d="M51.5 30.5h.3l.1 .2-.3 .3-.1-.3z" fill-rule="evenodd" fill="#f0f"/>
<path d="M51.5 30.5h.3l.1 .2-.3 .3-.1-.3z" fill="none" stroke="#f0f" stroke-width=".13"/>
<path d="M20.8 75.2h.3l.1 .2-.3 .3-.2-.3z" fill-rule="evenodd" fill="#f0f"/>
<path d="M20.8 75.2h.3l.1 .2-.3 .3-.2-.3z" fill="none" stroke="#f0f" stroke-width=".13"/>
<path d="M80.8 118.6l.2-.1 .3 .2-.3 .3-.2-.1z" fill-rule="evenodd" fill="#f0f"/>
<path d="M80.8 118.6l.2-.1 .3 .2-.3 .3-.2-.1z" fill="none" stroke="#f0f" stroke-width=".13"/>
<path d="M69.7 79.5l.1-.1 .3 .2-.3 .2-.1-.1z" fill-rule="evenodd" fill="#f0f"/>
<path d="M69.7 79.5l.1-.1 .3 .2-.3 .2-.1-.1z" fill="none" stroke="#f0f" stroke-width=".13"/>
<path d="M72.5 79.5l.1-.1 .3 .2-.3 .2-.1-.1z" fill-rule="evenodd" fill="#f0f"/>
<path d="M72.5 79.5l.1-.1 .3 .2-.3 .2-.1-.1z" fill="none" stroke="#f0f" stroke-width=".13"/>
<path d="M85.1 99h.2l.1 .1-.1 .2-.1 .1-.1-.1z" fill-rule="evenodd" fill="#f0f"/>
<path d="M85.1 99h.2l.1 .1-.1 .2-.1 .1-.1-.1z" fill="none" stroke="#f0f" stroke-width=".13"/>
<path d="M122.7 11l.2-.1 .2 .1 .1 .2-.3 .2-.2-.1z" fill-rule="evenodd" fill="#f0f"/>
<path d="M122.7 11l.2-.1 .2 .1 .1 .2-.3 .2-.2-.1z" fill="none" stroke="#f0f" stroke-width=".13"/>
<path d="M166.1 87.9h.3l.1 .1-.1 .1-.2 .1-.1-.1z" fill-rule="evenodd" fill="#f0f"/>
<path d="M166.1 87.9h.3l.1 .1-.1 .1-.2 .1-.1-.1z" fill="none" stroke="#f0f" stroke-width=".13"/>
<path d="M166.1 71.1h.3l.1 .1-.1 .2-.2 .1-.1-.1z" fill-rule="evenodd" fill="#f0f"/>
<path d="M166.1 71.1h.3l.1 .1-.1 .2-.2 .1-.1-.1z" fill="none" stroke="#f0f" stroke-width=".13"/>
<path d="M166.1 64.1h.3l.1 .2-.3 .2-.2-.2z" fill-rule="evenodd" fill="#f0f"/>
<path d="M166.1 64.1h.3l.1 .2-.3 .2-.2-.2z" fill="none" stroke="#f0f" stroke-width=".13"/>
<path d="M159.1 79.5l.2-.1 .2 .2-.2 .2-.2-.1z" fill-rule="evenodd" fill="#f0f"/>
<path d="M159.1 79.5l.2-.1 .2 .2-.2 .2-.2-.1z" fill="none" stroke="#f0f" stroke-width=".13"/>
<path d="M26.4 11h.3l.1 .2-.3 .2-.2-.2z" fill-rule="evenodd" fill="#f0f"/>
<path d="M26.4 11h.3l.1 .2-.3 .2-.2-.2z" fill="none" stroke="#f0f" stroke-width=".13"/>
<path d="M20.8 65.5h.3l.1 .1-.1 .2-.2 .1-.1-.1z" fill-rule="evenodd" fill="#f0f"/>
<path d="M20.8 65.5h.3l.1 .1-.1 .2-.2 .1-.1-.1z" fill="none" stroke="#f0f" stroke-width=".13"/>
<g font-size="2.6">
<text x="14.1" y="7.8">RF Receiver</text>
<text x="57.3" y="9.1">Microcontroller</text>
<text x="117.4" y="6.3">LCD</text>
<text x="162.1" y="6.3">GSM &amp; GPS</text>
<text x="14.1" y="51.1">SWITCH</text>
<text x="164.9" y="56.6">MOTOR</text>
<text x="104.8" y="63.7">INDICATORS</text>
<text x="5.7" y="86">Vibration Sensor</text>
<text x="48.9" y="93">Regulated Power Supply</text>
</g>
<g font-size="1.3">
<text x="28" y="11">5V</text>
<text x="120.2" y="9.7">5V</text>
<text x="183" y="11">9V</text>
<text x="26.5" y="15.8" transform="rotate(-90 26.5 15.8)">18</text>
<text x="71.3" y="13.8">5V</text>
<text x="20.1" y="18.1">14</text>
<text x="20.7" y="20.9">1</text>
<text x="20.7" y="22.4">2</text>
<text x="20.7" y="23.7">3</text>
<text x="31.8" y="18.1">10</text>
<text x="31.8" y="19.6">11</text>
<text x="31.8" y="20.9">12</text>
<text x="31.8" y="22.4">13</text>
<text x="48.9" y="20.8">5V</text>
<text x="122.9" y="22.8" transform="rotate(-90 122.9 22.8)">2</text>
<text x="125.7" y="22.8" transform="rotate(-90 125.7 22.8)">15</text>
<text x="20.7" y="25.1">4</text>
<text x="20.7" y="26.5">5</text>
<text x="20.7" y="27.9">6</text>
<text x="20.7" y="29.3">7</text>
<text x="31.8" y="25.1">17</text>
<text x="71.2" y="27" transform="rotate(-90 71.2 27)">30</text>
<text x="75.4" y="27" transform="rotate(-90 75.4 27)">10</text>
<text x="118.5" y="29.3">4</text>
<text x="129.6" y="27.9">3</text>
<text x="156.5" y="29.2">9V</text>
<text x="175.7" y="29.3">4</text>
<text x="20.1" y="33.5">16</text>
<text x="20.1" y="34.9">15</text>
<text x="20.7" y="30.7">8</text>
<text x="61.2" y="30.7">9</text>
<text x="61.2" y="33.5">1</text>
<text x="61.2" y="34.9">2</text>
<text x="83.5" y="33.5">40</text>
<text x="83.5" y="34.9">39</text>
<text x="118.5" y="30.7">6</text>
<text x="118.5" y="33.5">7</text>
<text x="118.5" y="34.9">8</text>
<text x="170.2" y="30.7">3</text>
<text x="170.2" y="34.9">6</text>
<text x="175.7" y="32.1">5</text>
<text x="175.7" y="33.5">8</text>
<text x="184.5" y="33.4">5V</text>
<text x="27.9" y="41.7" transform="rotate(-90 27.9 41.7)">9</text>
<text x="61.2" y="36.3">3</text>
<text x="61.2" y="37.7">4</text>
<text x="61.2" y="39.1">5</text>
<text x="61.2" y="40.5">6</text>
<text x="61.2" y="41.9">7</text>
<text x="83.5" y="36.3">38</text>
<text x="83.5" y="37.7">37</text>
<text x="83.5" y="39.1">36</text>
<text x="83.5" y="40.5">35</text>
<text x="83.5" y="41.9">34</text>
<text x="117.9" y="37.7">10</text>
<text x="117.9" y="39.1">11</text>
<text x="117.9" y="40.5">12</text>
<text x="117.9" y="41.9">13</text>
<text x="118.5" y="36.3">9</text>
<text x="170.2" y="37.7">1</text>
<text x="170.2" y="39.1">2</text>
<text x="175.7" y="36.3">7</text>
<text x="60.5" y="47.5">20</text>
<text x="60.5" y="46.1">21</text>
<text x="61.2" y="43.3">8</text>
<text x="83.5" y="46.1">22</text>
<text x="83.5" y="47.5">23</text>
<text x="83.5" y="43.3">33</text>
<text x="117.9" y="43.3">14</text>
<text x="60.5" y="53.1">16</text>
<text x="60.5" y="51.6">17</text>
<text x="60.5" y="50.3">18</text>
<text x="60.5" y="48.9">19</text>
<text x="83.5" y="48.9">24</text>
<text x="83.5" y="50.3">25</text>
<text x="83.5" y="51.6">26</text>
<text x="83.5" y="53.1">27</text>
<text x="121.5" y="50.1" transform="rotate(-90 121.5 50.1)">1</text>
<text x="124.3" y="50.1" transform="rotate(-90 124.3 50.1)">5</text>
<text x="127.1" y="50.1" transform="rotate(-90 127.1 50.1)">16</text>
<text x="22.4" y="54.4">5V</text>
<text x="60.5" y="58.7">32</text>
<text x="60.5" y="55.9">14</text>
<text x="60.5" y="54.4">15</text>
<text x="83.5" y="54.4">28</text>
<text x="83.5" y="55.9">29</text>
<text x="123" y="62.7">9V</text>
<text x="163.5" y="61.3">9V</text>
<text x="183" y="61.9" transform="rotate(-90 183 61.9)">1</text>
<text x="64.3" y="66.9" transform="rotate(-90 64.3 66.9)">31</text>
<text x="69.9" y="66.9" transform="rotate(-90 69.9 66.9)">12</text>
<text x="75.4" y="66.9" transform="rotate(-90 75.4 66.9)">13</text>
<text x="79.6" y="66.9" transform="rotate(-90 79.6 66.9)">11</text>
<text x="121.5" y="67.5" transform="rotate(-90 121.5 67.5)">1</text>
<text x="118.7" y="76.6" transform="rotate(-90 118.7 76.6)">2</text>
<text x="183" y="73.8" transform="rotate(-90 183 73.8)">2</text>
<text x="18.2" y="90.7">5V</text>
<text x="58.8" y="97.6">9V</text>
<text x="65.4" y="99.1">1</text>
<text x="77.9" y="99.1">3</text>
<text x="82.5" y="97.6">5V</text>
<text x="71.2" y="104.6" transform="rotate(-90 71.2 104.6)">2</text>
<text x="131.4" y="106">Title</text>
<text x="152.3" y="107.4">SMART HELMET: VEHICLE UNIT</text>
<text x="41.6" y="109">1</text>
<text x="41.6" y="110.3">2</text>
<text x="131.4" y="110.2">Size</text>
<text x="137" y="110.2">Document Number</text>
<text x="177.5" y="110.2">Rev</text>
<text x="178.9" y="111.6">1</text>
<text x="131.4" y="114.4">Date:</text>
<text x="138.6" y="114.4">Saturday, February 18, 2017</text>
<text x="159.3" y="114.4">Sheet</text>
<text x="166.3" y="114.4">3</text>
<text x="170.5" y="114.4">of</text>
<text x="174.7" y="114.4">5</text>
</g>
<g font-size="1.3" fill="#000080">
<text x="188.6" y="11">J1</text>
<text x="5.7" y="13.8">434MHz RF Rx</text>
<text x="22.4" y="15.2">U1</text>
<text x="127.2" y="15.2">R1</text>
<text x="127.2" y="16.6">1K</text>
<text x="11.3" y="19.4">J2</text>
<text x="61.6" y="20.8">100nF</text>
<text x="62.9" y="18">C1</text>
<text x="81.1" y="19.4">100nF</text>
<text x="82.5" y="22.2">C2</text>
<text x="120.2" y="22.2">J3</text>
<text x="187.3" y="22.2">GSM MODEM</text>
<text x="53.2" y="25">R2</text>
<text x="53.2" y="27.8">10K</text>
<text x="76.9" y="25">U2</text>
<text x="76.9" y="26.4">ATMEGA32A</text>
<text x="133.9" y="27.7" transform="rotate(-90 133.9 27.7)">10K POT</text>
<text x="9.8" y="30.6">R4</text>
<text x="12.6" y="30.6">47K</text>
<text x="44.8" y="33.4">SW1</text>
<text x="53.2" y="33.4">C3</text>
<text x="132.8" y="30.6">R3</text>
<text x="155.1" y="34.8">D1</text>
<text x="190.1" y="33.4">J4</text>
<text x="8.5" y="38.9">R5</text>
<text x="11.3" y="38.9">3K9</text>
<text x="22.3" y="41.9">HT12D</text>
<text x="44.8" y="38.9">Reset</text>
<text x="51.7" y="36.2">100nF</text>
<text x="121.6" y="36.2">LCD 16*2</text>
<text x="153.8" y="37.6">1N4148</text>
<text x="169.1" y="41.7">RELAY DPDT</text>
<text x="174.7" y="38.9">LS1</text>
<text x="149.5" y="44.5">R6</text>
<text x="153.8" y="44.5">1K</text>
<text x="160.7" y="46">Q1</text>
<text x="160.7" y="47.3">BC547</text>
<text x="188.6" y="44.5">GPS RECEIVER</text>
<text x="22.4" y="58.5">R7</text>
<text x="22.4" y="61.3">10K</text>
<text x="53.2" y="64.1">C4</text>
<text x="99.2" y="65.5">R8</text>
<text x="185.8" y="62.7">MG1</text>
<text x="14.1" y="66.9">SW2</text>
<text x="21" y="69.7">C5</text>
<text x="51.7" y="66.9">100nF</text>
<text x="71.3" y="68.3">8MHz</text>
<text x="99.2" y="69.7">1K</text>
<text x="160.7" y="69.7">1N4148</text>
<text x="162.1" y="66.9">D2</text>
<text x="171.9" y="68.3">DC MOTOR</text>
<text x="21" y="72.5">100nF</text>
<text x="65.7" y="75.3">C6</text>
<text x="72.7" y="73.9">Y1</text>
<text x="76.9" y="75.3">C7</text>
<text x="100.7" y="75.3">LD1</text>
<text x="120.2" y="76.7">BUZZER</text>
<text x="167.7" y="76.7">Q2</text>
<text x="65.7" y="78.1">22pF</text>
<text x="76.9" y="78.1">22pF</text>
<text x="100.7" y="78.1">LED</text>
<text x="109.1" y="80.9">R9</text>
<text x="111.8" y="80.9">1K</text>
<text x="120.2" y="78.1">LS2</text>
<text x="120.2" y="82.3">Q3</text>
<text x="120.2" y="83.7">BC547</text>
<text x="160.7" y="83.7">R10</text>
<text x="167.7" y="79.5">BS170</text>
<text x="160.7" y="86.4">10K</text>
<text x="11.3" y="94.8">Vibration Sensor</text>
<text x="47.6" y="97.6">D3</text>
<text x="51.7" y="97.6">1N4007</text>
<text x="68.5" y="97.6">U3</text>
<text x="71.3" y="97.6">LM7805</text>
<text x="92.3" y="101.9">R11</text>
<text x="14.1" y="103.2">J5</text>
<text x="37.8" y="107">J6</text>
<text x="92.3" y="104.6">2K2</text>
<text x="51.7" y="110.2">C8</text>
<text x="61.6" y="110.2">C9</text>
<text x="62.9" y="113">0.1uF</text>
<text x="76.9" y="113">0.1uF</text>
<text x="81.1" y="110.2">C10</text>
<text x="85.3" y="110.2">C11</text>
<text x="92.3" y="110.2">LD2</text>
<text x="92.3" y="113">LED</text>
<text x="37.8" y="114.4">9V I/P</text>
<text x="55.7" y="118.2" transform="rotate(-90 55.7 118.2)">470uF-25V</text>
<text x="86.4" y="118.2" transform="rotate(-90 86.4 118.2)">100uF-25V</text>
</g>
<g font-size="1.3" fill="#004080">
<text x="7.6" y="16.2" transform="rotate(-90 7.6 16.2)">1</text>
<text x="9.1" y="16.2" transform="rotate(-90 9.1 16.2)">2</text>
<text x="10.4" y="16.2" transform="rotate(-90 10.4 16.2)">3</text>
<text x="189.3" y="14.6">1</text>
<text x="189.3" y="16">2</text>
<text x="189.3" y="17.4">3</text>
<text x="23.1" y="18.8">DIN</text>
<text x="23.1" y="21.6">A0</text>
<text x="23.1" y="23">A1</text>
<text x="27.2" y="20.3" transform="rotate(-90 27.2 20.3)">VDD</text>
<text x="27.9" y="21.6">D10</text>
<text x="27.9" y="23">D11</text>
<text x="28.5" y="18.8">D8</text>
<text x="28.5" y="20.2">D9</text>
<text x="189.3" y="18.8">4</text>
<text x="23.1" y="24.4">A2</text>
<text x="23.1" y="25.8">A3</text>
<text x="23.1" y="27.2">A4</text>
<text x="23.1" y="28.6">A5</text>
<text x="23.1" y="30">A6</text>
<text x="28.6" y="25.8">VT</text>
<text x="23.1" y="31.4">A7</text>
<text x="23.1" y="34.2">OSC1</text>
<text x="23.1" y="35.6">OSC2</text>
<text x="63.6" y="31.4">RESET</text>
<text x="63.6" y="34.2">PB0</text>
<text x="63.6" y="35.6">PB1</text>
<text x="71.9" y="32.4" transform="rotate(-90 71.9 32.4)">AVCC</text>
<text x="75.4" y="34.2">(ADC0)PA0</text>
<text x="75.4" y="35.6">(ADC1)PA1</text>
<text x="76.1" y="31.5" transform="rotate(-90 76.1 31.5)">VCC</text>
<text x="28.6" y="38.5" transform="rotate(-90 28.6 38.5)">GND</text>
<text x="63.6" y="37">(AIN0)PB2</text>
<text x="63.6" y="38.4">(AIN1)PB3</text>
<text x="63.6" y="39.8">PB4</text>
<text x="63.6" y="41.1">PB5</text>
<text x="75.4" y="37">(ADC2)PA2</text>
<text x="75.4" y="38.4">(ADC3)PA3</text>
<text x="75.4" y="39.8">(ADC4)PA4</text>
<text x="75.4" y="41.1">(ADC5)PA5</text>
<text x="190.8" y="37">1</text>
<text x="190.8" y="38.4">2</text>
<text x="190.8" y="39.8">3</text>
<text x="190.8" y="41.1">4</text>
<text x="63.6" y="46.7">(OC2)PD7</text>
<text x="63.6" y="42.6">PB6</text>
<text x="63.6" y="43.9">(SCK)PB7</text>
<text x="75.4" y="42.6">(ADC6)PA6</text>
<text x="75.4" y="43.9">(ADC7)PA7</text>
<text x="76" y="46.7">(SCL)PC0</text>
<text x="63.6" y="53.8">(INT0)PD2</text>
<text x="63.6" y="52.3">(INT1)PD3</text>
<text x="63.6" y="51">(OC1B)PD4</text>
<text x="63.6" y="49.5">(OC1A)PD5</text>
<text x="63.6" y="48.2">(ICP1)PD6</text>
<text x="75.9" y="48.2">(SDA)PC1</text>
<text x="75.9" y="49.5">(TCK)PC2</text>
<text x="79.3" y="51">PC3</text>
<text x="79.3" y="52.3">PC4</text>
<text x="79.3" y="53.8">PC5</text>
<text x="63.6" y="59.4">AREF</text>
<text x="63.6" y="56.6">(RXD)PD0</text>
<text x="63.6" y="55.1">(TXD)PD1</text>
<text x="79.3" y="55.1">PC6</text>
<text x="79.3" y="56.6">PC7</text>
<text x="64.9" y="63.7" transform="rotate(-90 64.9 63.7)">AGND</text>
<text x="70.5" y="63.7" transform="rotate(-90 70.5 63.7)">XTAL2</text>
<text x="76.1" y="63.7" transform="rotate(-90 76.1 63.7)">XTAL1</text>
<text x="80.3" y="63.7" transform="rotate(-90 80.3 63.7)">GND</text>
<text x="15.5" y="99.8">1</text>
<text x="15.5" y="98.5">2</text>
<text x="15.5" y="97">3</text>
<text x="67.8" y="99.8">VIN</text>
<text x="71.9" y="101.3" transform="rotate(-90 71.9 101.3)">GND</text>
<text x="72.8" y="99.8">VOUT</text>
</g>
<g font-size="1.3" fill="#f00">
<text x="35" y="22">RF_D3</text>
<text x="35" y="24.8">RF_VD</text>
<text x="56" y="33.2">RF_VD</text>
<text x="56" y="34.6">RF_D3</text>
<text x="164.9" y="30.4">TXD</text>
<text x="164.9" y="34.6">RXD</text>
<text x="56" y="47.2">PD6</text>
<text x="56" y="45.8">PD7</text>
<text x="145.4" y="45.8">PD7</text>
<text x="56" y="48.6">PD5</text>
<text x="54.5" y="55.5">RXD</text>
<text x="54.5" y="54.2">TXD</text>
<text x="152.3" y="79.3">PA3</text>
</g>
<g font-size="1">
<text x="22.4" y="1.1">5</text>
<text x="64.3" y="1.1">4</text>
<text x="106.2" y="1.1">3</text>
<text x="148.1" y="1.1">2</text>
<text x="190" y="1.1">1</text>
<text x=".4" y="18.9">D</text>
<text x="211.4" y="18.9">D</text>
<text x=".4" y="52.1">C</text>
<text x="211.4" y="52.1">C</text>
<text x=".4" y="85.3">B</text>
<text x="211.4" y="85.3">B</text>
<text x=".4" y="118.4">A</text>
<text x="211.4" y="118.4">A</text>
<text x="22.4" y="135.3">5</text>
<text x="64.3" y="135.3">4</text>
<text x="106.2" y="135.3">3</text>
<text x="148.1" y="135.3">2</text>
<text x="190" y="135.3">1</text>
</g>
</svg>
